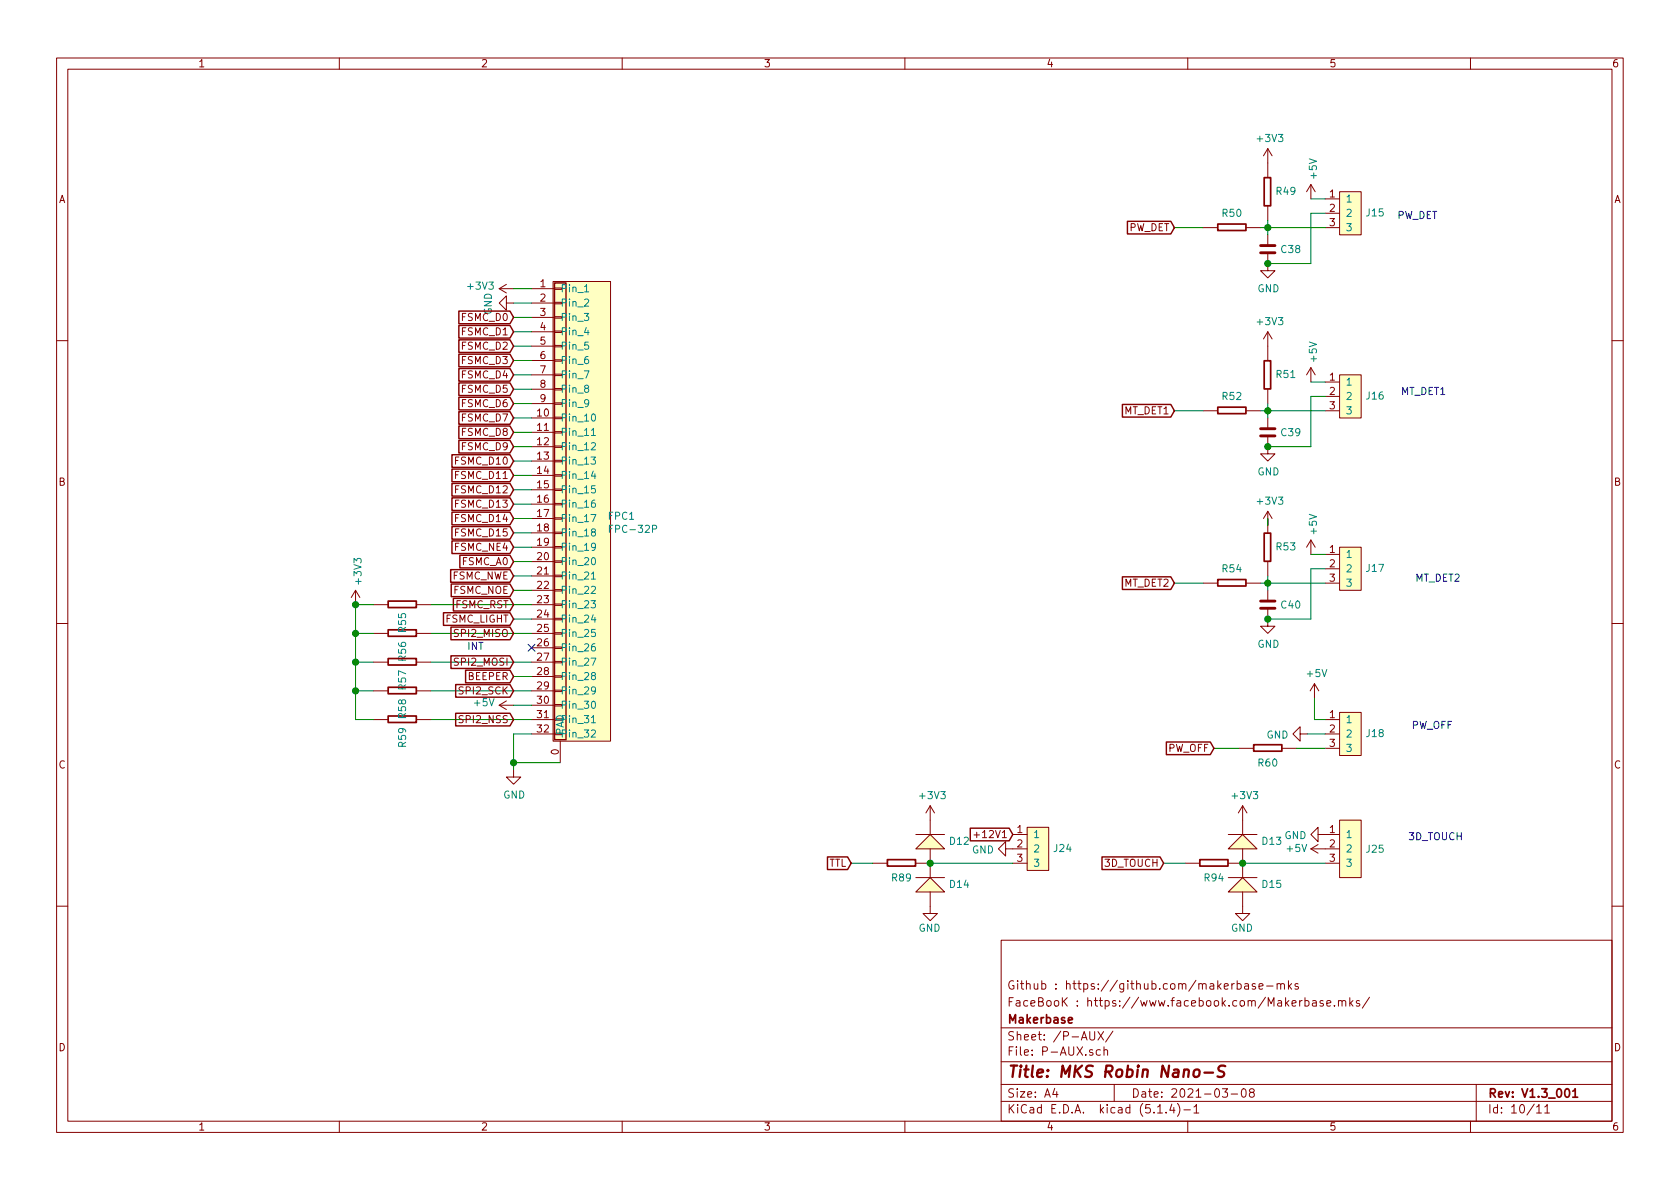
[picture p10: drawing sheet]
<svg xmlns="http://www.w3.org/2000/svg" width="297mm" height="210mm" viewBox="0 0 297 210" stroke-linecap="round" stroke-linejoin="round" font-family="sans-serif">
<g fill="none" stroke="#840000" stroke-width=".18">
<path d="M10 10.3h277v189.9h-277zM12 12.2h273v186.1h-273zM60 10.3v1.9M110 10.3v1.9M160 10.3v1.9M210 10.3v1.9M260 10.3v1.9M224.2 26.3v5.1M224.2 36.4v2.6M224.2 26.3l-.8 1.3M224.2 26.3l.7 1.3M231.8 32.6v2.6"/>
<path d="M231.8 32.6l-.8 1.3M231.8 32.6l.7 1.3M234.3 35.2h2.6M234.3 37.7h2.6M236.9 33.9h3.8v7.6h-3.8zM88.3 51h2.5M88.3 51l1.2 .8M89.5 53.6v-1.3l-1.2 1.3 1.2 1.3v-1.3h1.3M89.5 50.3l-1.2 .7M94 51h4M94 53.6h4M94 56.1h4"/>
<path d="M94 58.7h4M97.8 49.8h10.1v81.3h-10.1zM98 58.5h1.3v.3h-1.3zM98 56h1.3v.3h-1.3zM98 53.5h1.3v.2h-1.3zM98 50.9h1.3v.3h-1.3zM212.7 40.3h2.6M220.3 40.3h2.6M224.2 44.7v3.2h1.2l-1.2 1.2-1.3-1.2h1.3M224.2 41.5v1.9M224.2 58.7v5M224.2 58.7l-.8 1.2"/>
<path d="M224.2 58.7l.7 1.2M234.3 40.3h2.6M10 60.2h2M94 73.9h4M94 76.4h4M94 79h4M94 61.2h4M94 63.7h4M94 66.3h4M94 68.8h4M94 71.4h4M98 78.9h1.3v.2h-1.3z"/>
<path d="M98 76.3h1.3v.3h-1.3zM98 73.8h1.3v.2h-1.3zM98 71.2h1.3v.3h-1.3zM98 68.7h1.3v.3h-1.3zM98 66.2h1.3v.2h-1.3zM98 63.6h1.3v.3h-1.3zM98 61.1h1.3v.2h-1.3zM212.7 72.6h2.6M220.3 72.6h2.6M224.2 77.1v3.2h1.2l-1.2 1.2-1.3-1.2h1.3M224.2 68.8v2.6M224.2 73.9v1.9"/>
<path d="M231.8 65v2.6M231.8 65l-.8 1.3M231.8 65l.7 1.3M234.3 67.6h2.6M234.3 70.1h2.6M234.3 72.6h2.6M236.9 66.3h3.8v7.6h-3.8zM285 60.2h2M94 81.5h4M94 84.1h4M94 86.6h4M94 89.1h4"/>
<path d="M94 91.7h4M94 94.2h4M94 96.8h4M94 99.3h4M98 99.2h1.3v.2h-1.3zM98 96.6h1.3v.3h-1.3zM98 94.1h1.3v.3h-1.3zM98 91.6h1.3v.2h-1.3zM98 89h1.3v.3h-1.3zM98 86.5h1.3v.2h-1.3zM98 83.9h1.3v.3h-1.3zM98 81.4h1.3v.3h-1.3z"/>
<path d="M224.2 90.4v3.8M224.2 99.3v2.5M224.2 90.4l-.8 1.3M224.2 90.4l.7 1.3M231.8 95.5l-.8 1.3M231.8 95.5v2.5M231.8 95.5l.7 1.3M234.3 98h2.6M236.9 96.8h3.8v7.6h-3.8zM10 110.3h2M62.9 104.4l-.8 1.3M62.9 104.4v2.5"/>
<path d="M62.9 104.4l.7 1.3M66 112h2.6M66 106.9h2.6M66 117.1h2.6M73.7 112h2.5M73.7 106.9h2.5M73.7 117.1h2.5M94 112h4M94 106.9h4M94 101.8h4M94 104.4h4M94 109.5h4"/>
<path d="M94 114.5h4M94 117.1h4M94 119.6h4M98 119.5h1.3v.3h-1.3zM98 117h1.3v.2h-1.3zM98 114.4h1.3v.3h-1.3zM98 111.9h1.3v.2h-1.3zM98 109.3h1.3v.3h-1.3zM98 106.8h1.3v.3h-1.3zM98 104.3h1.3v.2h-1.3zM98 101.7h1.3v.3h-1.3zM212.7 103.1h2.6"/>
<path d="M220.3 103.1h2.6M224.2 107.6v3.1h1.2l-1.2 1.3-1.3-1.3h1.3M224.2 104.4v1.9M234.3 103.1h2.6M234.3 100.6h2.6M285 110.3h2M66 127.2h2.6M66 122.2h2.6M73.7 127.2h2.5M73.7 122.2h2.5M88.3 124.7h2.5M88.3 124.7l1.2 .8"/>
<path d="M89.5 123.9l-1.2 .8M90.8 136.1v1.3h1.3l-1.3 1.3-1.3-1.3h1.3M94 127.2h4M94 129.8h4M94 122.2h4M94 124.7h4M98 124.6h1.3v.2h-1.3zM98 122h1.3v.3h-1.3zM99.1 131.1v3.8M219.1 132.3h2.5M226.7 132.3h2.5M229.9 129.8v-1.3l-1.3 1.3 1.3 1.3v-1.3h1.2"/>
<path d="M232.4 120.9l-.8 1.3M232.4 120.9v2.5M232.4 120.9l.8 1.3M234.3 127.2h2.6M234.3 129.8h2.6M234.3 132.3h2.6M236.9 126h3.8v7.6h-3.8zM154.3 152.6h2.5M161.9 157.7l2.6-2.5 2.5 2.5zM161.9 150.1l2.6-2.5 2.5 2.5zM161.9 155.2h5.1M161.9 152.6h2.6"/>
<path d="M161.9 147.6h5.1M164.5 157.7v3.8h1.2l-1.2 1.3-1.3-1.3h1.3M164.5 142.5v5.1M164.5 150.1v5.1M164.5 142.5l-.8 1.3M164.5 142.5l.7 1.3M172.2 147.6h1M177.8 150.1v-1.3l-1.3 1.3 1.3 1.3v-1.3h3.8M179.1 152.6h2.5M179.1 147.6h2.5M181.6 146.3h3.8v7.6h-3.8zM209.5 152.6h2.6"/>
<path d="M217.2 157.7l2.5-2.5 2.5 2.5zM217.2 150.1l2.5-2.5 2.5 2.5zM217.2 155.2h5M217.2 152.6h2.5M217.2 147.6h5M219.7 157.7v3.8h1.3l-1.3 1.3-1.3-1.3h1.3M219.7 142.5v5.1M219.7 150.1v5.1M219.7 142.5l-.8 1.3M219.7 142.5l.8 1.3M231.8 150.1h5.1M231.8 150.1l1.2 .8"/>
<path d="M233 147.6v-1.3l-1.2 1.3 1.2 1.2v-1.2h3.9M233 149.3l-1.2 .8M234.3 152.6h2.6M236.9 145h3.8v10.2h-3.8zM10 160.2h2M177 166.3h108v32h-108zM218.7 174l.5-.1 .3 .3-.1 .6-.2 .1-.5-.1M218.7 173.4v1.5M220.1 174h.6l.1 .9M220.8 174.3l-.6 .1-.2 .2 .1 .2 .1 .1 .6-.1M221.9 174l-.3-.1-.2 .2 .1 .3 .4 .1v.3h-.5M222.6 174.4l.7-.1-.1-.3-.4-.1-.2 .2 .1 .7h.5"/>
<path d="M224 174.4h1.1M225.8 174.1l.2-.2 .4 .1v.9M225.8 173.9v1M226.4 174.1a.36 .36 0 0 1 .4-.2 .36 .36 0 0 1 .3 .2v.8M227.8 173.4v1.5M227.9 174.4l.5 .5M228.4 173.9l-.6 .6M229.5 174l-.3-.1-.2 .2v.3l.5 .1v.3h-.5M230.7 177l.5-.1 .2 .3v.6l-.2 .1-.5-.1M230.7 176.4v1.5M232.1 177h.6v.9M232.7 177.3l-.5 .1-.2 .2 .1 .2 .1 .1 .5-.1"/>
<path d="M233.9 177l-.3-.1-.2 .2 .1 .3 .4 .1v.3h-.5M234.6 177.4l.7-.1-.1-.3-.4-.1-.2 .2v.7h.6M235.9 177.8v.1M236.7 177.1l.2-.2 .3 .1 .1 .9M236.7 176.9v1M237.3 177.1a.36 .36 0 0 1 .3-.2 .36 .36 0 0 1 .3 .2v.8M238.7 176.4v1.5M238.8 177.4l.4 .5M239.2 176.9l-.5 .6M240.4 177l-.4-.1-.2 .2 .1 .3 .5 .1v.3h-.6M242.1 176.3l-1.2 2M285 160.2h2"/>
<path d="M60 198.3v1.9M110 198.3v1.9M160 198.3v1.9M177 194.8h108M177 191.8h108M177 187.8h108M177 181.8h108M186.5 192.5l-.4 1h1M186.8 193v1M192.7 182.4v1.2l.3 .3 .4-.1 .1-.2v-1.2M194.1 182.4l1 1.5M194.6 185.7l-.5-.1-.3 .3 .1 .6 .2 .1 .5-.1"/>
<path d="M195.1 182.4l-1 1.5M195.2 185.7l.2-.1 .4 .1v.9M195.2 185.1v1.5M196.8 182.3l-1.3 2M197 191.8v3M204.7 196.8h.8M206.2 196.7v.1M207.2 195.2l-.4 1.1h.9M207.5 195.8v1M208.2 195.1a1.71 1.71 0 0 1 0 2.3M209.3 196.3h1.2M210 198.3v1.9"/>
<path d="M211.1 195.8l.4-.5v1.5M211.1 196.8h.9M216.1 192.5h.9l-.4 .6 .4 .1v.7l-.2 .1-.7-.1M217.7 193.5h1.1M219.6 192.7l.4-.2a.94 .94 0 0 1 0 1.5 .82 .82 0 0 1-.4-1.3zM221.2 193.2l-.3-.3 .1-.2 .2-.2 .4 .1 .2 .2-.1 .2-.6 .2a.48 .48 0 0 0-.1 .7l.2 .1 .5-.1a.48 .48 0 0 0-.1-.7h-.1M260 198.3v1.9M261 191.8v6.5M271.7 195.8l.4-.5v1.5M271.7 196.8h.8M273.1 195.8l.5-.5v1.5M273.1 196.8h.9"/>
</g>
<g fill="none" stroke="#840000" stroke-width=".3">
<path d="M215.3 39.6h5v1.2h-5zM223.5 31.4h1.2v5h-1.2zM215.3 72h5v1.1h-5zM223.5 63.8h1.2v5h-1.2zM223.5 94.3h1.2v5h-1.2zM68.6 111.4h5v1.1h-5zM68.6 106.3h5v1.1h-5zM68.6 116.5h5v1.1h-5zM215.3 102.5h5v1.1h-5zM68.6 126.6h5v1.2h-5zM68.6 121.5h5v1.2h-5zM221.7 131.7h4.9v1.1h-4.9z"/>
<path d="M156.9 152h5v1.2h-5zM212.1 152h5v1.2h-5zM188.9 180.4l.7-.1-.1-.3-.4-.1-.2 .2 .1 .7h.5M276.8 192.7l.2-.2a.81 .81 0 0 1 .6 .6 .81 .81 0 0 1-.3 .8l-.1 .1a.79 .79 0 0 1-.4-1.3zM278.1 193l.4-.5v1.5M278.1 194h.8"/>
</g>
<path d="M211.2 189.3a.53 .53 0 0 1 .5-.2 .53 .53 0 0 1 .4 .4l-.1 .6a.54 .54 0 0 1-.5 .4 .54 .54 0 0 1-.5-.4zM213 189.7h1.5M216.6 188.5l-.2-.1-.7 .1a.47 .47 0 0 0-.3 .5 .47 .47 0 0 0 .3 .4l.4 .1a.48 .48 0 0 1 .4 .5 .48 .48 0 0 1-.5 .4l-.7-.1" fill="none" stroke="#840000" stroke-width=".41"/>
<g fill="#ffffc2" stroke="#ffffc2" stroke-width=".18">
<path d="M161.9 157.7l2.6-2.5 2.5 2.5z"/>
<path d="M236.9 66.3h3.8v7.6h-3.8z"/>
<path d="M236.9 126h3.8v7.6h-3.8z"/>
<path d="M161.9 150.1l2.6-2.5 2.5 2.5z"/>
<path d="M236.9 33.9h3.8v7.6h-3.8z"/>
<path d="M97.8 49.8h10.1v81.3h-10.1z"/>
<path d="M98 50h2.1v80.8h-2.1z"/>
<path d="M236.9 145h3.8v10.2h-3.8z"/>
<path d="M217.2 157.7l2.5-2.5 2.5 2.5z"/>
<path d="M217.2 150.1l2.5-2.5 2.5 2.5z"/>
<path d="M181.6 146.3h3.8v7.6h-3.8z"/>
<path d="M236.9 96.8h3.8v7.6h-3.8z"/>
</g>
<path d="M222.9 44.7h2.5M222.9 43.4h2.5M222.9 77.1h2.5M222.9 75.8h2.5M222.9 107.6h2.5M222.9 106.3h2.5" fill="none" stroke="#840000" stroke-width=".51"/>
<g fill="none" stroke="#840000" stroke-width=".25">
<path d="M199.3 39.1h7.7l.6 1.2-.6 1.1h-7.7zM81.1 55h9.1l.6 1.1-.6 1.1h-9.1zM81.1 57.6h9.1l.6 1.1-.6 1.1h-9.1zM98 50h2.1v80.8h-2.1zM81.1 62.6h9.1l.6 1.1-.6 1.2h-9.1zM81.1 77.9h9.1l.6 1.1-.6 1.1h-9.1zM81.1 75.3h9.1l.6 1.1-.6 1.2h-9.1zM81.1 72.8h9.1l.6 1.1-.6 1.1h-9.1zM81.1 70.3h9.1l.6 1.1-.6 1.1h-9.1zM81.1 60.1h9.1l.6 1.1-.6 1.1h-9.1zM81.1 67.7h9.1l.6 1.1-.6 1.1h-9.1zM81.1 65.2h9.1l.6 1.1-.6 1.1h-9.1z"/>
<path d="M198.5 71.5h8.5l.6 1.1-.6 1.2h-8.5zM79.9 80.4h10.3l.6 1.1-.6 1.1h-10.3zM79.9 95.7h10.3l.6 1.1-.6 1.1h-10.3zM79.9 93.1h10.3l.6 1.1-.6 1.1h-10.3zM79.9 90.6h10.3l.6 1.1-.6 1.1h-10.3zM79.9 88h10.3l.6 1.1-.6 1.2h-10.3zM79.9 85.5h10.3l.6 1.1-.6 1.1h-10.3zM79.9 83h10.3l.6 1.1-.6 1.1h-10.3zM81.3 98.2h8.9l.6 1.1-.6 1.1h-8.9zM78.4 108.4h11.8l.6 1.1-.6 1.1h-11.8zM79.7 100.7h10.5l.6 1.1-.6 1.2h-10.5zM79.7 116h10.5l.6 1.1-.6 1.1h-10.5z"/>
<path d="M79.7 110.9h10.5l.6 1.1-.6 1.1h-10.5zM79.8 103.3h10.4l.6 1.1-.6 1.1h-10.4zM80.2 105.8h10l.6 1.1-.6 1.1h-10zM82.3 118.5h7.9l.6 1.1-.6 1.1h-7.9zM198.5 102h8.5l.6 1.1-.6 1.1h-8.5zM80.6 126.1h9.6l.6 1.1-.6 1.2h-9.6zM80.6 121.1h9.6l.6 1.1-.6 1.1h-9.6zM206.2 131.2h7.8l.6 1.1-.6 1.1h-7.8zM146.3 151.5h3.6l.6 1.1-.6 1.2h-3.6zM171.6 146.5h6.8l.7 1.1-.7 1.1h-6.8zM194.8 151.5h10.3l.6 1.1-.6 1.2h-10.3z"/>
</g>
<g fill="none" stroke="#008484" stroke-width=".18">
<path d="M103.4 51.6h.7M104.6 76.1l.3-.4v1.3M104.6 78.4l.5-.1 .2 .3-.1 .2-.7 .7h.8M104.6 77h.7M104.7 73.3l.2-.1a.69 .69 0 0 1 .4 .6 .69 .69 0 0 1-.4 .7l-.3-.3v-.2zM104.5 80.8h.8l-.4 .5 .3 .1v.6l-.5 .1-.2-.1M104.5 91h.9l-.6 1.2M104.7 98.7l.2-.1a.69 .69 0 0 1 .4 .6 .69 .69 0 0 1-.4 .7l-.3-.3v-.2zM104.8 94.1l-.2-.2v-.3l.2-.1 .4 .1v.3l-.5 .2-.1 .2v.3l.2 .2 .4-.1 .1-.1-.1-.4-.1-.1M104.9 83.3l-.3 .9h.8M105.2 88.4l-.4 .1a.87 .87 0 0 0 0 1.2l.4-.1v-.6l-.4-.1-.2 .3M105.2 83.8v.8"/>
<path d="M105.2 85.9h-.6v.6l.1-.1 .5 .1v.5l-.1 .2-.5-.2M105.3 96.6l-.2 .2h-.3l-.2-.2v-.4l.2-.1h.3l.2 .2a.97 .97 0 0 1-.2 1h-.4M107.7 93.5h.5M108.4 92.9h-.7v1.3M115.4 93.5l.7-.1v-.4l-.7-.1v1.3M104.5 106.2h.8l-.4 .5 .3 .1v.6l-.5 .1-.2-.1M104.5 116.4h.9l-.6 1.2M104.6 101.5l.3-.4v1.3M104.6 103.8l.5-.1 .2 .3-.1 .2-.7 .7h.8M104.6 102.4h.7M104.8 119.5l-.2-.2v-.3l.2-.1 .4 .1v.3l-.5 .2-.1 .2v.3l.2 .2 .4-.1 .1-.1-.1-.4-.1-.1M104.9 108.7l-.3 .9h.8"/>
<path d="M105.2 113.8l-.4 .1a.87 .87 0 0 0 0 1.2l.4-.1v-.6l-.4-.1-.2 .3M105.2 109.2v.8M105.2 111.3h-.6v.6l.1-.1 .5 .1v.5l-.1 .2-.5-.2M104.6 126.9l.3-.4v1.3M104.6 129.2l.5-.1 .2 .3-.1 .2-.7 .7h.8M104.6 127.8h.7M104.7 124.1l.2-.1a.69 .69 0 0 1 .4 .6 .69 .69 0 0 1-.4 .7l-.3-.3v-.2zM105.3 122l-.2 .2h-.3l-.2-.2v-.4l.2-.1h.3l.2 .2a.97 .97 0 0 1-.2 1h-.4"/>
</g>
<g fill="none" stroke="#008400" stroke-width=".18">
<path d="M224.2 39v2.5M231.8 35.2h2.5M234.3 37.7h-2.5v8.9h-7.6M90.8 53.6h3.2M90.8 58.7h3.2M90.8 56.1h3.2M90.8 51h3.2M207.6 40.3h5.1M222.9 40.3h11.4M90.8 79h3.2M90.8 76.4h3.2M90.8 73.9h3.2"/>
<path d="M90.8 71.4h3.2M90.8 68.8h3.2M90.8 66.3h3.2M90.8 63.7h3.2M90.8 61.2h3.2M207.6 72.6h5.1M222.9 72.6h11.4M224.2 71.4v2.5M231.8 67.6h2.5M234.3 70.1h-2.5v8.9h-7.6M90.8 99.3h3.2M90.8 96.8h3.2"/>
<path d="M90.8 94.2h3.2M90.8 91.7h3.2M90.8 89.1h3.2M90.8 86.6h3.2M90.8 84.1h3.2M90.8 81.5h3.2M224.2 91.7v1.3M231.8 98h2.5M62.9 112h3.1M62.9 117.1h3.1M66 106.9h-3.1v20.3h3.1M76.2 112h17.8"/>
<path d="M76.2 117.1h17.8M76.2 106.9h17.8M90.8 109.5h3.2M90.8 119.6h3.2M90.8 104.4h3.2M90.8 101.8h3.2M207.6 103.1h5.1M222.9 103.1h11.4M224.2 101.8v2.6M234.3 100.6h-2.5v8.9h-7.6M62.9 122.2h3.1M76.2 122.2h17.8"/>
<path d="M76.2 127.2h17.8M90.8 134.9h8.3M90.8 124.7h3.2M94 129.8h-3.2v6.3M214.6 132.3h4.5M229.2 132.3h5.1M231.1 129.8h3.2M232.4 123.4v3.8h1.9M150.5 152.6h3.8M164.5 152.6h14.6M205.7 152.6h3.8M219.7 152.6h14.6"/>
</g>
<g fill="#008400" stroke="#008400" stroke-width=".25">
<circle cx="164.5" cy="152.6" r=".51"/>
<circle cx="224.2" cy="109.5" r=".51"/>
<circle cx="224.2" cy="103.1" r=".51"/>
<circle cx="224.2" cy="46.6" r=".51"/>
<circle cx="62.9" cy="117.1" r=".51"/>
<circle cx="224.2" cy="40.3" r=".51"/>
<circle cx="219.7" cy="152.6" r=".51"/>
<circle cx="224.2" cy="79" r=".51"/>
<circle cx="224.2" cy="72.6" r=".51"/>
<circle cx="90.8" cy="134.9" r=".51"/>
<circle cx="62.9" cy="106.9" r=".51"/>
<circle cx="62.9" cy="112" r=".51"/>
<circle cx="62.9" cy="122.2" r=".51"/>
</g>
<path d="M93.4 113.9l1.2 1.3M94.6 113.9l-1.2 1.3" fill="none" stroke="#000084" stroke-width=".18"/>
<text font-size="2.8" fill="#840000" x="178" y="190.5">Title: MKS Robin Nano-S</text>
<g font-size="2.1" fill="#840000">
<text x="178" y="178">FaceBooK : https://www.facebook.com/Makerbase.mks/</text>
<text x="178" y="175">Github : https://github.com/makerbase-mks</text>
<text x="178" y="184">Sheet: /P-AUX/</text>
<text x="178" y="181">Makerbase</text>
<text x="178" y="186.7">File: P-AUX.sch</text>
<text x="178" y="196.9">KiCad E.D.A. kicad (5.1.4)-1</text>
<text x="178" y="194.1">Size: A4</text>
<text x="200" y="194.1">Date: 2021-03-08</text>
<text x="263" y="194.1">Rev: V1.3_001</text>
<text x="263" y="196.9">Id: 10/11</text>
</g>
<g font-size="1.8" fill="#840000">
<text x="35" y="11.9">1</text>
<text x="85" y="11.9">2</text>
<text x="135" y="11.9">3</text>
<text x="185" y="11.9">4</text>
<text x="235" y="11.9">5</text>
<text x="285" y="11.9">6</text>
<text x="10.4" y="35.9">A</text>
<text x="235.1" y="34.9">1</text>
<text x="285.4" y="35.9">A</text>
<text x="199.5" y="40.9">PW_DET</text>
<text x="235.1" y="37.5">2</text>
<text x="235.1" y="40">3</text>
<text x="95.5" y="50.8">1</text>
<text x="95.5" y="53.3">2</text>
<text x="81.8" y="56.8">FSMC_D0</text>
<text x="81.8" y="59.3">FSMC_D1</text>
<text x="95.5" y="55.9">3</text>
<text x="95.5" y="58.4">4</text>
<text x="81.8" y="64.4">FSMC_D3</text>
<text x="81.8" y="61.8">FSMC_D2</text>
<text x="95.5" y="61">5</text>
<text x="95.5" y="63.5">6</text>
<text x="81.8" y="69.5">FSMC_D5</text>
<text x="81.8" y="66.9">FSMC_D4</text>
<text x="95.5" y="66">7</text>
<text x="95.5" y="68.6">8</text>
<text x="95.5" y="71.1">9</text>
<text x="235.1" y="67.3">1</text>
<text x="235.1" y="69.8">2</text>
<text x="81.8" y="77.1">FSMC_D8</text>
<text x="81.8" y="74.5">FSMC_D7</text>
<text x="81.8" y="72">FSMC_D6</text>
<text x="95" y="73.7">10</text>
<text x="95" y="76.2">11</text>
<text x="198.8" y="73.3">MT_DET1</text>
<text x="235.1" y="72.4">3</text>
<text x="80.8" y="82.2">FSMC_D10</text>
<text x="81.8" y="79.6">FSMC_D9</text>
<text x="95" y="78.7">12</text>
<text x="95" y="81.3">13</text>
<text x="95" y="83.8">14</text>
<text x="10.4" y="85.9">B</text>
<text x="80.8" y="89.8">FSMC_D13</text>
<text x="80.8" y="87.2">FSMC_D12</text>
<text x="80.8" y="84.7">FSMC_D11</text>
<text x="95" y="86.4">15</text>
<text x="95" y="88.9">16</text>
<text x="285.4" y="85.9">B</text>
<text x="80.8" y="94.9">FSMC_D15</text>
<text x="80.8" y="92.3">FSMC_D14</text>
<text x="95" y="91.4">17</text>
<text x="95" y="94">18</text>
<text x="80.6" y="97.4">FSMC_NE4</text>
<text x="81.8" y="99.9">FSMC_A0</text>
<text x="95" y="96.5">19</text>
<text x="95" y="99.1">20</text>
<text x="95" y="101.6">21</text>
<text x="235.1" y="97.8">1</text>
<text x="235.1" y="100.3">2</text>
<text x="79.9" y="102.5">FSMC_NWE</text>
<text x="80.2" y="105">FSMC_NOE</text>
<text x="80.5" y="107.6">FSMC_RST</text>
<text x="95" y="104.1">22</text>
<text x="95" y="106.7">23</text>
<text x="198.8" y="103.8">MT_DET2</text>
<text x="235.1" y="102.9">3</text>
<text x="78.7" y="110.1">FSMC_LIGHT</text>
<text x="80.7" y="112.6">SPI2_MISO</text>
<text x="95" y="109.2">24</text>
<text x="95" y="111.8">25</text>
<text x="80.7" y="117.7">SPI2_MOSI</text>
<text x="95" y="114.3">26</text>
<text x="95" y="116.8">27</text>
<text x="95" y="119.4">28</text>
<text x="81.5" y="122.8">SPI2_SCK</text>
<text x="82.8" y="120.3">BEEPER</text>
<text x="95" y="121.9">29</text>
<text x="95" y="124.5">30</text>
<text x="81.6" y="127.9">SPI2_NSS</text>
<text x="95" y="127">31</text>
<text x="95" y="129.5">32</text>
<text x="235.1" y="127">1</text>
<text x="235.1" y="129.5">2</text>
<text x="10.4" y="135.9">C</text>
<text x="98.8" y="133.4" transform="rotate(-90 98.8 133.4)">0</text>
<text x="206.5" y="133">PW_OFF</text>
<text x="235.1" y="132.1">3</text>
<text x="285.4" y="135.9">C</text>
<text x="173.1" y="148.2">+12V1</text>
<text x="179.9" y="147.3">1</text>
<text x="179.9" y="149.9">2</text>
<text x="235.1" y="147.3">1</text>
<text x="235.1" y="149.9">2</text>
<text x="146.5" y="153.3">TTL</text>
<text x="179.9" y="152.4">3</text>
<text x="195.4" y="153.3">3D_TOUCH</text>
<text x="235.1" y="152.4">3</text>
<text x="10.4" y="185.9">D</text>
<text x="285.4" y="185.9">D</text>
<text x="35" y="199.9">1</text>
<text x="85" y="199.9">2</text>
<text x="135" y="199.9">3</text>
<text x="185" y="199.9">4</text>
<text x="235" y="199.9">5</text>
<text x="285" y="199.9">6</text>
</g>
<g font-size="1.8" fill="#008484">
<text x="222.5" y="25.1">+3V3</text>
<text x="225.7" y="34.5">R49</text>
<text x="232.8" y="31.5" transform="rotate(-90 232.8 31.5)">+5V</text>
<text x="237.9" y="35.8">1</text>
<text x="216.2" y="38.3">R50</text>
<text x="237.9" y="38.3">2</text>
<text x="237.9" y="40.9">3</text>
<text x="241.7" y="38.3">J15</text>
<text x="226.6" y="44.7">C38</text>
<text x="82.9" y="51.2">+3V3</text>
<text x="99.1" y="51.7">Pin_1</text>
<text x="222.3" y="51.7">GND</text>
<text x="87" y="55.7" transform="rotate(-90 87 55.7)">GND</text>
<text x="99.1" y="54.2">Pin_2</text>
<text x="99.1" y="56.8">Pin_3</text>
<text x="99.1" y="59.3">Pin_4</text>
<text x="222.5" y="57.5">+3V3</text>
<text x="99.1" y="61.8">Pin_5</text>
<text x="99.1" y="64.4">Pin_6</text>
<text x="232.8" y="63.9" transform="rotate(-90 232.8 63.9)">+5V</text>
<text x="99.1" y="66.9">Pin_7</text>
<text x="99.1" y="69.5">Pin_8</text>
<text x="216.2" y="70.7">R52</text>
<text x="225.7" y="66.8">R51</text>
<text x="237.9" y="68.2">1</text>
<text x="237.9" y="70.7">2</text>
<text x="241.7" y="70.7">J16</text>
<text x="99.1" y="74.5">Pin_10</text>
<text x="99.1" y="77.1">Pin_11</text>
<text x="99.1" y="72">Pin_9</text>
<text x="226.6" y="77.1">C39</text>
<text x="237.9" y="73.3">3</text>
<text x="99.1" y="79.6">Pin_12</text>
<text x="99.1" y="82.2">Pin_13</text>
<text x="99.1" y="84.7">Pin_14</text>
<text x="99.1" y="87.2">Pin_15</text>
<text x="99.1" y="89.8">Pin_16</text>
<text x="222.3" y="84.1">GND</text>
<text x="222.5" y="89.2">+3V3</text>
<text x="99.1" y="92.3">Pin_17</text>
<text x="99.1" y="94.9">Pin_18</text>
<text x="107.6" y="91.9">FPC1</text>
<text x="108.3" y="94.2">FPC-32P</text>
<text x="232.8" y="94.4" transform="rotate(-90 232.8 94.4)">+5V</text>
<text x="99.1" y="97.4">Pin_19</text>
<text x="99.1" y="99.9">Pin_20</text>
<text x="216.2" y="101.2">R54</text>
<text x="225.7" y="97.3">R53</text>
<text x="237.9" y="98.7">1</text>
<text x="237.9" y="101.2">2</text>
<text x="241.7" y="101.1">J17</text>
<text x="63.9" y="103.1" transform="rotate(-90 63.9 103.1)">+3V3</text>
<text x="99.1" y="102.5">Pin_21</text>
<text x="99.1" y="105">Pin_22</text>
<text x="99.1" y="107.6">Pin_23</text>
<text x="226.6" y="107.6">C40</text>
<text x="237.9" y="103.8">3</text>
<text x="71.8" y="111.8" transform="rotate(-90 71.8 111.8)">R55</text>
<text x="99.1" y="110.1">Pin_24</text>
<text x="99.1" y="112.6">Pin_25</text>
<text x="71.8" y="116.8" transform="rotate(-90 71.8 116.8)">R56</text>
<text x="99.1" y="115.2">Pin_26</text>
<text x="99.1" y="117.7">Pin_27</text>
<text x="222.3" y="114.5">GND</text>
<text x="231.2" y="119.7">+5V</text>
<text x="71.8" y="121.9" transform="rotate(-90 71.8 121.9)">R57</text>
<text x="83.9" y="124.9">+5V</text>
<text x="99.1" y="120.3">Pin_28</text>
<text x="99.1" y="122.8">Pin_29</text>
<text x="99.1" y="125.3">Pin_30</text>
<text x="71.8" y="127" transform="rotate(-90 71.8 127)">R58</text>
<text x="99.1" y="127.9">Pin_31</text>
<text x="99.1" y="130.4">Pin_32</text>
<text x="99.7" y="130" transform="rotate(-90 99.7 130)">PAD</text>
<text x="223.9" y="130.6">GND</text>
<text x="237.9" y="127.9">1</text>
<text x="237.9" y="130.4">2</text>
<text x="241.7" y="130.3">J18</text>
<text x="71.8" y="132.1" transform="rotate(-90 71.8 132.1)">R59</text>
<text x="222.5" y="135.6">R60</text>
<text x="237.9" y="133">3</text>
<text x="89" y="141.2">GND</text>
<text x="162.8" y="141.3">+3V3</text>
<text x="218" y="141.3">+3V3</text>
<text x="168" y="149.4">D12</text>
<text x="182.6" y="148.2">1</text>
<text x="223.2" y="149.4">D13</text>
<text x="227.1" y="148.4">GND</text>
<text x="237.9" y="148.2">1</text>
<text x="157.8" y="155.9">R89</text>
<text x="171.9" y="150.9">GND</text>
<text x="182.6" y="150.7">2</text>
<text x="182.6" y="153.3">3</text>
<text x="186.4" y="150.7">J24</text>
<text x="213" y="155.9">R94</text>
<text x="227.6" y="150.7">+5V</text>
<text x="237.9" y="150.7">2</text>
<text x="237.9" y="153.3">3</text>
<text x="241.7" y="150.8">J25</text>
<text x="168" y="157">D14</text>
<text x="223.2" y="157">D15</text>
<text x="162.4" y="164.8">GND</text>
<text x="217.7" y="164.8">GND</text>
</g>
<g font-size="1.8" fill="#0000c2">
<text x="247" y="38.7">PW_DET</text>
<text x="247.6" y="69.8">MT_DET1</text>
<text x="250.2" y="102.9">MT_DET2</text>
<text x="82.5" y="114.9">INT</text>
<text x="249.6" y="128.9">PW_OFF</text>
<text x="248.9" y="148.6">3D_TOUCH</text>
</g>
</svg>
